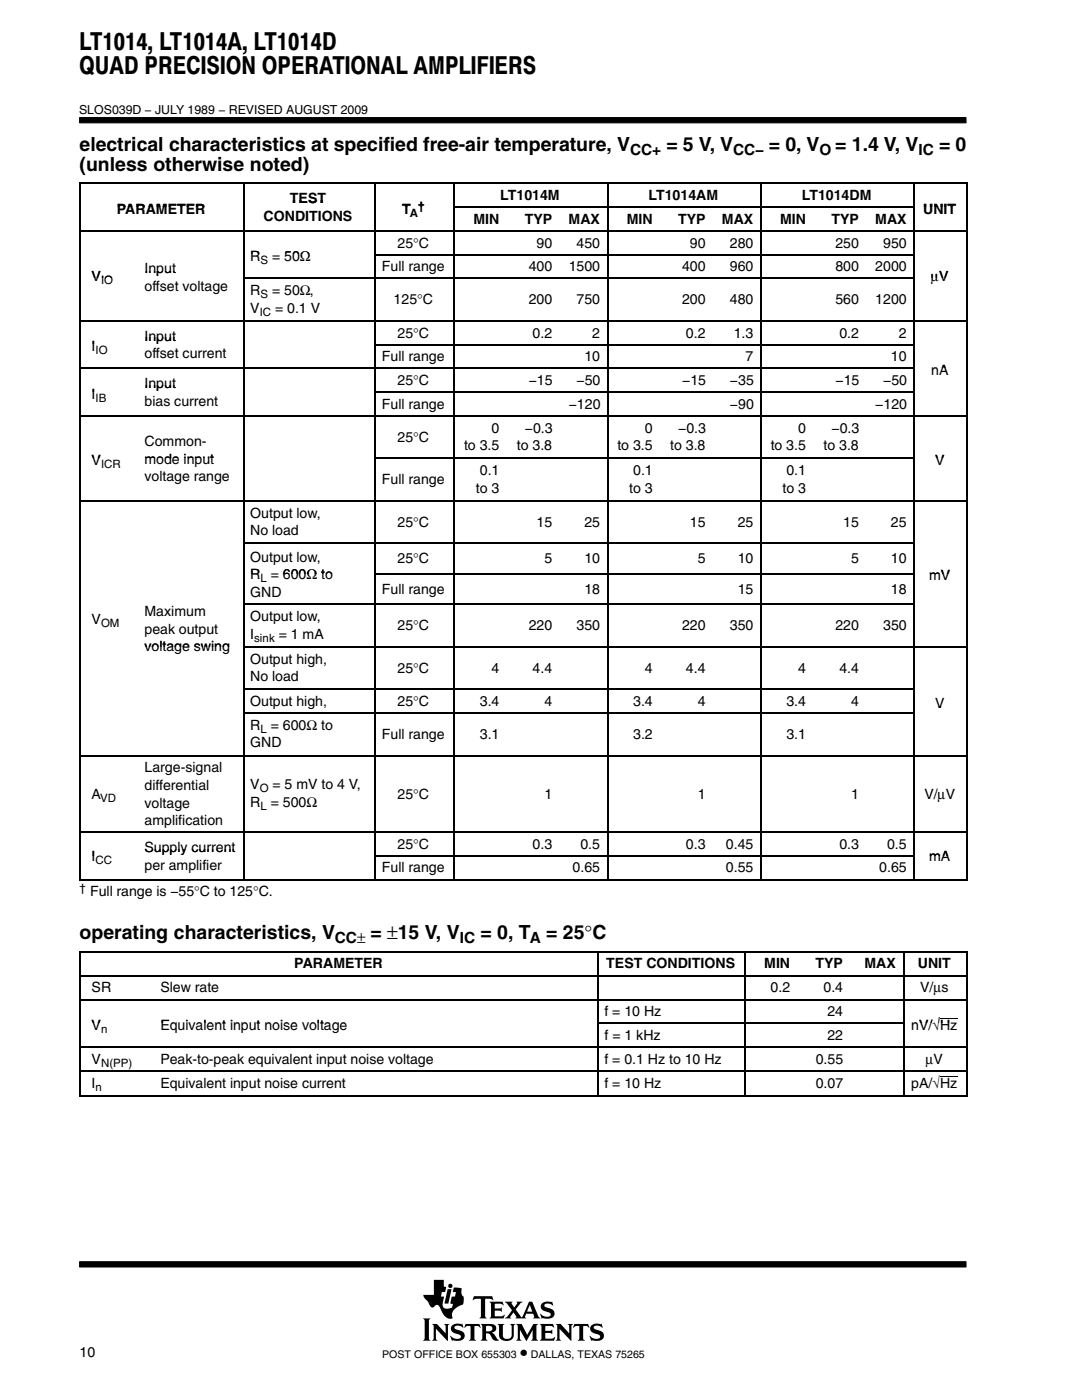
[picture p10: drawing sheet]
<svg xmlns="http://www.w3.org/2000/svg" width="216mm" height="279mm" viewBox="0 0 216 279" stroke-linecap="round" stroke-linejoin="round" font-family="sans-serif">
<g fill="#000" stroke="#000" stroke-width=".2">
<path d="M15.9 23.5h176.9v1h-176.9z" fill-rule="evenodd"/>
<path d="M15.9 251.8h176.9v1.1h-176.9z" fill-rule="evenodd"/>
</g>
<g fill="#000">
<path d="M89.3 257.3h.8l-.6 2.9h-.8z"/>
<path d="M84.4 263.1h1.5l-.3 .4v3.7l.3 .4h-1.5l.3-.6v-3.4z" fill-rule="evenodd"/>
<path d="M86.2 264.2h1l1.7 1.9v-1.5l-.3-.4h1.1l-.3 .4v3l-2.4-2.4v2l.3 .4h-1.1l.3-.6v-2.3z" fill-rule="evenodd"/>
<path d="M86.6 255.4h2v1.3l.4 .2-.2 1h-.6l-.2 .9h.6l-.2 1.1a1.11 1.11 0 0 0 .3 1.2l.6 .1 .9-.3 .2-.7-.5-.1 .2-1.3h.7l.2-.9h-.7l.3-1 1.5 .2v1l.1 .4 .3 .3v.9a.54 .54 0 0 1-.4 .7l-.4 .2a2.35 2.35 0 0 0-1.5 1.6v.4a.29 .29 0 0 1 .1 .3 .29 .29 0 0 1-.2 .3h-.1a2.21 2.21 0 0 1-2-1.9l-.1-.1a.68 .68 0 0 0-.5-.7 .68 .68 0 0 0-.8 .4 .88 .88 0 0 1-1.1-.9l-.8-.9-.2-.7h2.1z" fill-rule="evenodd"/>
<path d="M90.2 264.5a2.17 2.17 0 0 1 1.9-.2l.1-.1 .3 .8-.8-.4h-.7a.36 .36 0 0 0-.3 .4 .36 .36 0 0 0 .4 .3l.3 .1a1.19 1.19 0 0 1 1.3 1.5l-.1 .1a1.23 1.23 0 0 1-1.1 .6l-1.1-.1-.2 .1-.4-1h.1a1.37 1.37 0 0 0 2.1 .3 .6 .6 0 0 0-.8-.7 1.08 1.08 0 0 1-1-.5 1.08 1.08 0 0 1 0-1.1z" fill-rule="evenodd"/>
<path d="M92.9 264.2h2.8l.2 .8-.5-.4h-.6l-.1 .2v2.4l.3 .4h-1.4l.2-.3 .1-.3v-2.3l-.7-.1-.6 .4z" fill-rule="evenodd"/>
<path d="M94.6 258.7h3.6l.2 .8-.7-.3-.9 .1v3.4l.3 .4h-1.4l.3-.4v-3.4l-1-.1-.7 .3z" fill-rule="evenodd"/>
<path d="M95.9 264.2h2.1a.85 .85 0 0 1 1 .8 .85 .85 0 0 1-.9 .9l.4 .3 .7 1 .4 .2-.2 .1a1.11 1.11 0 0 1-1.4-.9l-.3-.4-.7-.1v1l.3 .5h-1.4l.3-.6v-2.3z" fill-rule="evenodd"/>
<path d="M97.7 259.8h2.6l.2 .7-.7-.3-1.1 .1v.8h1.1l.3-.2v.9l-.3-.2h-1.1v1l.1 .1h1.3l.5-.3h.1l-.2 .7h-2.8l.3-.5v-2.3z" fill-rule="evenodd"/>
<path d="M99.3 264.2h1.3l-.3 .4 .1 2.2 .2 .3 .8 .1a.73 .73 0 0 0 .7-.8v-1.8l-.3-.4h1l-.3 .4v1.9a1.56 1.56 0 0 1-1.3 1.2 1.56 1.56 0 0 1-1.5-.7l-.1-2.4z" fill-rule="evenodd"/>
<path d="M103 264.2h1.1l1.1 2.2 1.2-2.2h.9l-.3 .4v2.6l.4 .4h-1.4l.3-.4v-1.8l-1.3 2.2-1.3-2.2v1.7l.4 .5h-1.1l.3-.6v-2.3z" fill-rule="evenodd"/>
<path d="M100.7 259.8h1.6l-.2 .4 .5 .7 .6-.8-.1-.3h1.2l-.5 .3-.9 1.2 1 1.5a.22 .22 0 0 0 .3 .1 .22 .22 0 0 0 .1-.3l1.3-2.8h.6l1.2 2.9 .4 .4-1.4-.1a.24 .24 0 0 0 .2-.1 .24 .24 0 0 0 0-.3l-.2-.4h-1.4l-.3 .6 .3 .3h-2.2l.2-.3-.5-.9-.7 .9 .2 .3h-1.3l.5-.4 1-1.2z" fill-rule="evenodd"/>
<path d="M108.1 260.2l.1-.1a1.88 1.88 0 0 1 1.4-.3l.4 .1 .2-.2 .2 .8-1.1-.4a.44 .44 0 0 0-.7 .4 .44 .44 0 0 0 .6 .5 1.34 1.34 0 0 1 1.4 1.3 1.13 1.13 0 0 1-1.1 .9h-.8a.37 .37 0 0 0-.6 0l-.3-1h.1l.6 .5 .8 .1a.47 .47 0 0 0 .6-.5 .47 .47 0 0 0-.5-.4l-.2-.1a1.11 1.11 0 0 1-1.2-1.5z" fill-rule="evenodd"/>
<path d="M107.7 264.2h2.6l.2 .8-.6-.4-1.1 .1v.9h1l.4-.3v1l-.3-.3h-1.1v1.1h1.4l.5-.3-.2 .8h-2.8l.3-.6v-2.3z" fill-rule="evenodd"/>
<path d="M110.9 264.2h1l1.7 1.9v-1.5l-.3-.4h1l-.3 .4v3l-2.4-2.4v2l.3 .4h-1l.3-.4v-2.6z" fill-rule="evenodd"/>
<path d="M114.6 264.2h2.8l.2 .8-.5-.4h-.6l-.1 .2v2.4l.3 .4h-1.4l.3-.4v-2.4l-.1-.2h-.6l-.6 .4z" fill-rule="evenodd"/>
<path d="M118 264.5a2.12 2.12 0 0 1 1.9-.2l.1-.1 .3 .8-.8-.4h-.7a.35 .35 0 0 0-.3 .3 .35 .35 0 0 0 .2 .4l.5 .1a1.16 1.16 0 0 1 1.2 1.6 1.23 1.23 0 0 1-1.1 .6l-1.1-.1-.2 .1-.4-1 .9 .5 .7 .1a.47 .47 0 0 0 .6-.4 .47 .47 0 0 0-.6-.5 1.28 1.28 0 0 1-1.4-1.4z" fill-rule="evenodd"/>
<circle cx="89.9" cy="256.6" r=".43"/>
</g>
<g fill="#fff">
<path d="M105.7 260.4l.5 1.4h-1z"/>
<path d="M97 264.7l.6-.1a.56 .56 0 0 1 .7 .5 .56 .56 0 0 1-.7 .6h-.6z" fill-rule="evenodd"/>
</g>
<g fill="none" stroke="#000" stroke-width=".32">
<path d="M15.9 36.6h177.3M16 36.4v139.3M48.7 36.4v139.3M74.8 36.4v139.3M90.6 36.4v139.3M121.2 36.4v139.3M151.8 36.4v139.3M182.4 36.4v139.3M193 36.4v139.3M15.9 46.1h177.3M48.6 55.6h133.7M74.7 50.8h107.6"/>
<path d="M90.5 41.3h91.8M15.9 64h177.3M15.9 73.5h166.4M74.7 68.8h107.6M74.7 78.3h107.6M15.9 83h177.3M15.9 100h177.3M74.7 91.5h107.6M48.6 108.4h133.7M74.7 114.5h107.6M48.6 120.6h133.7M48.6 129.1h144.6"/>
<path d="M48.6 137.6h133.7M15.9 150.8h177.3M48.6 142.3h133.7M15.9 166.1h177.3M15.9 175.6h177.3M74.7 170.8h107.6M15.9 189.9h177.3M15.9 194.7h177.3M15.9 199.5h177.3M16 189.8v29M119.4 189.8v29M148.7 189.8v29"/>
<path d="M180.3 189.8v29M193 189.8v29M15.9 209h177.3M15.9 213.8h177.3M15.9 218.6h177.3M119.3 204.2h60.9"/>
</g>
<path d="M187.6 203.3h3.4M187.6 214.9h3.4" fill="none" stroke="#000" stroke-width=".2"/>
<g font-size="4.9">
<text x="15.8" y="9.9">LT1014, LT1014A, LT1014D</text>
<text x="15.8" y="14.8">QUAD PRECISION OPERATIONAL AMPLIFIERS</text>
</g>
<g font-size="3.9">
<text x="15.9" y="30.2">electrical characteristics at specified free-air temperature, V</text>
<text x="15.9" y="34.1">(unless otherwise noted)</text>
<text x="133" y="30.2">= 5 V, V</text>
<text x="153.4" y="30.2">= 0, V</text>
<text x="166.7" y="30.2">= 1.4 V, V</text>
<text x="187.4" y="30.2">= 0</text>
<text x="15.9" y="187.4">operating characteristics, V</text>
<text x="73.9" y="187.4">= ±15 V, V</text>
<text x="95.9" y="187.4">= 0, T</text>
<text x="109" y="187.4">= 25°C</text>
</g>
<text font-size="3.5" x="103.7" y="271">•</text>
<g font-size="3.1">
<text x="125.8" y="31">CC+</text>
<text x="146.3" y="31">CC−</text>
<text x="163.5" y="31">O</text>
<text x="183.3" y="31">IC</text>
<text x="66.8" y="188.2">CC±</text>
<text x="91.7" y="188.2">IC</text>
<text x="105.7" y="188.2">A</text>
</g>
<g font-size="2.8">
<text x="57.9" y="40.6">TEST</text>
<text x="99.8" y="39.9">LT1014M</text>
<text x="129.4" y="39.9">LT1014AM</text>
<text x="160" y="39.9">LT1014DM</text>
<text x="23.3" y="42.6">PARAMETER</text>
<text x="52.6" y="44.1">CONDITIONS</text>
<text x="80.2" y="42.7">T</text>
<text x="94.5" y="44.7">MIN</text>
<text x="104.7" y="44.7">TYP</text>
<text x="113.5" y="44.7">MAX</text>
<text x="125.1" y="44.7">MIN</text>
<text x="135.3" y="44.7">TYP</text>
<text x="144.1" y="44.7">MAX</text>
<text x="155.7" y="44.7">MIN</text>
<text x="165.9" y="44.7">TYP</text>
<text x="174.6" y="44.7">MAX</text>
<text x="184.2" y="42.6">UNIT</text>
<text x="49.9" y="52.1">R</text>
<text x="54.3" y="52.1">= 50Ω</text>
<text x="56.7" y="52.1">50Ω</text>
<text x="79.3" y="49.4">25°C</text>
<text x="107.1" y="49.4">90</text>
<text x="115" y="49.4">450</text>
<text x="137.7" y="49.4">90</text>
<text x="145.6" y="49.4">280</text>
<text x="166.7" y="49.4">250</text>
<text x="176.2" y="49.4">950</text>
<text x="18.3" y="56.2">V</text>
<text x="28.8" y="54.5">Input</text>
<text x="28.8" y="58">offset voltage</text>
<text x="49.9" y="58.9">R</text>
<text x="54.3" y="58.9">= 50Ω,</text>
<text x="76.2" y="54.1">Full range</text>
<text x="105.5" y="54.1">400</text>
<text x="113.5" y="54.1">1500</text>
<text x="136.1" y="54.1">400</text>
<text x="145.6" y="54.1">960</text>
<text x="166.7" y="54.1">800</text>
<text x="174.7" y="54.1">2000</text>
<text x="185.8" y="56.2">µV</text>
<text x="49.9" y="62.4">V</text>
<text x="54.9" y="62.4">= 0.1 V</text>
<text x="78.5" y="60.7">125°C</text>
<text x="105.5" y="60.7">200</text>
<text x="115" y="60.7">750</text>
<text x="136.1" y="60.7">200</text>
<text x="145.6" y="60.7">480</text>
<text x="166.7" y="60.7">560</text>
<text x="174.7" y="60.7">1200</text>
<text x="18.3" y="70.1">I</text>
<text x="28.8" y="68">Input</text>
<text x="28.8" y="71.5">offset current</text>
<text x="79.3" y="67.4">25°C</text>
<text x="106.3" y="67.4">0.2</text>
<text x="118.2" y="67.4">2</text>
<text x="136.9" y="67.4">0.2</text>
<text x="146.4" y="67.4">1.3</text>
<text x="167.5" y="67.4">0.2</text>
<text x="179.3" y="67.4">2</text>
<text x="28.8" y="77.5">Input</text>
<text x="76.2" y="72.1">Full range</text>
<text x="79.3" y="76.8">25°C</text>
<text x="105.5" y="76.8">−15</text>
<text x="115" y="76.8">−50</text>
<text x="116.6" y="72.1">10</text>
<text x="136.1" y="76.8">−15</text>
<text x="145.6" y="76.8">−35</text>
<text x="148.8" y="72.1">7</text>
<text x="166.7" y="76.8">−15</text>
<text x="176.2" y="76.8">−50</text>
<text x="177.8" y="72.1">10</text>
<text x="185.8" y="74.8">nA</text>
<text x="18.3" y="79.5">I</text>
<text x="28.8" y="81">bias current</text>
<text x="76.2" y="81.6">Full range</text>
<text x="113.5" y="81.6">−120</text>
<text x="145.6" y="81.6">−90</text>
<text x="174.7" y="81.6">−120</text>
<text x="28.8" y="89">Common-</text>
<text x="79.3" y="88.2">25°C</text>
<text x="92.6" y="89.9">to 3.5</text>
<text x="98.1" y="86.3">0</text>
<text x="103.1" y="89.9">to 3.8</text>
<text x="104.7" y="86.3">−0.3</text>
<text x="123.2" y="89.9">to 3.5</text>
<text x="128.7" y="86.3">0</text>
<text x="133.7" y="89.9">to 3.8</text>
<text x="135.3" y="86.3">−0.3</text>
<text x="153.8" y="89.9">to 3.5</text>
<text x="159.3" y="86.3">0</text>
<text x="164.3" y="89.9">to 3.8</text>
<text x="165.9" y="86.3">−0.3</text>
<text x="18.3" y="92.8">V</text>
<text x="28.8" y="92.6">mode input</text>
<text x="95.7" y="94.8">0.1</text>
<text x="126.3" y="94.8">0.1</text>
<text x="156.9" y="94.8">0.1</text>
<text x="186.6" y="92.8">V</text>
<text x="28.8" y="96">voltage range</text>
<text x="76.2" y="96.7">Full range</text>
<text x="95" y="98.3">to 3</text>
<text x="125.6" y="98.3">to 3</text>
<text x="156.1" y="98.3">to 3</text>
<text x="49.9" y="103.3">Output low,</text>
<text x="49.9" y="106.8">No load</text>
<text x="79.3" y="105.1">25°C</text>
<text x="107.1" y="105.1">15</text>
<text x="116.6" y="105.1">25</text>
<text x="137.7" y="105.1">15</text>
<text x="147.2" y="105.1">25</text>
<text x="168.3" y="105.1">15</text>
<text x="177.8" y="105.1">25</text>
<text x="49.9" y="112.1">Output low,</text>
<text x="79.3" y="112.4">25°C</text>
<text x="108.6" y="112.4">5</text>
<text x="116.6" y="112.4">10</text>
<text x="139.2" y="112.4">5</text>
<text x="147.2" y="112.4">10</text>
<text x="169.8" y="112.4">5</text>
<text x="177.8" y="112.4">10</text>
<text x="49.9" y="119.1">GND</text>
<text x="49.9" y="115.6">R</text>
<text x="54" y="115.6">= 600Ω to</text>
<text x="56.5" y="115.6">600Ω to</text>
<text x="76.2" y="118.5">Full range</text>
<text x="116.6" y="118.5">18</text>
<text x="147.2" y="118.5">15</text>
<text x="177.8" y="118.5">18</text>
<text x="185.4" y="115.8">mV</text>
<text x="18.3" y="124.6">V</text>
<text x="28.8" y="122.9">Maximum</text>
<text x="49.9" y="124">Output low,</text>
<text x="79.3" y="125.8">25°C</text>
<text x="105.5" y="125.8">220</text>
<text x="115" y="125.8">350</text>
<text x="136.1" y="125.8">220</text>
<text x="145.6" y="125.8">350</text>
<text x="166.7" y="125.8">220</text>
<text x="176.2" y="125.8">350</text>
<text x="28.8" y="126.5">peak output</text>
<text x="28.8" y="130">voltage swing</text>
<text x="49.9" y="127.5">I</text>
<text x="55.6" y="127.5">= 1 mA</text>
<text x="49.9" y="132.4">Output high,</text>
<text x="49.9" y="135.9">No load</text>
<text x="79.3" y="134.3">25°C</text>
<text x="98.1" y="134.3">4</text>
<text x="106.3" y="134.3">4.4</text>
<text x="128.7" y="134.3">4</text>
<text x="136.9" y="134.3">4.4</text>
<text x="159.3" y="134.3">4</text>
<text x="167.5" y="134.3">4.4</text>
<text x="49.9" y="140.9">Output high,</text>
<text x="79.3" y="140.9">25°C</text>
<text x="95.7" y="140.9">3.4</text>
<text x="108.6" y="140.9">4</text>
<text x="126.3" y="140.9">3.4</text>
<text x="139.2" y="140.9">4</text>
<text x="156.9" y="140.9">3.4</text>
<text x="169.8" y="140.9">4</text>
<text x="186.6" y="141.2">V</text>
<text x="49.9" y="149.2">GND</text>
<text x="49.9" y="145.6">R</text>
<text x="54" y="145.6">= 600Ω to</text>
<text x="76.2" y="147.5">Full range</text>
<text x="95.7" y="147.5">3.1</text>
<text x="126.3" y="147.5">3.2</text>
<text x="156.9" y="147.5">3.1</text>
<text x="28.8" y="154.1">Large-signal</text>
<text x="18.3" y="159.4">A</text>
<text x="28.8" y="157.7">differential</text>
<text x="28.8" y="161.2">voltage</text>
<text x="49.9" y="161">R</text>
<text x="49.9" y="157.5">V</text>
<text x="54" y="161">= 500Ω</text>
<text x="54.4" y="157.5">= 5 mV to 4 V,</text>
<text x="79.3" y="159.4">25°C</text>
<text x="108.6" y="159.4">1</text>
<text x="139.2" y="159.4">1</text>
<text x="169.8" y="159.4">1</text>
<text x="184.4" y="159.4">V/µV</text>
<text x="28.8" y="164.7">amplification</text>
<text x="18.3" y="171.8">I</text>
<text x="28.8" y="170.1">Supply current</text>
<text x="28.8" y="173.6">per amplifier</text>
<text x="79.3" y="169.4">25°C</text>
<text x="106.3" y="169.4">0.3</text>
<text x="115.8" y="169.4">0.5</text>
<text x="136.9" y="169.4">0.3</text>
<text x="144.9" y="169.4">0.45</text>
<text x="167.5" y="169.4">0.3</text>
<text x="177" y="169.4">0.5</text>
<text x="185.4" y="171.8">mA</text>
<text x="18" y="178.9">Full range is −55°C to 125°C.</text>
<text x="76.2" y="174.1">Full range</text>
<text x="114.3" y="174.1">0.65</text>
<text x="144.9" y="174.1">0.55</text>
<text x="175.4" y="174.1">0.65</text>
<text x="58.7" y="193.1">PARAMETER</text>
<text x="121" y="193.1">TEST CONDITIONS</text>
<text x="152.5" y="193.1">MIN</text>
<text x="162.7" y="193.1">TYP</text>
<text x="172.5" y="193.1">MAX</text>
<text x="183.1" y="193.3">UNIT</text>
<text x="18.3" y="198.1">SR</text>
<text x="32" y="198.1">Slew rate</text>
<text x="120.6" y="202.8">f = 10 Hz</text>
<text x="153.8" y="198.1">0.2</text>
<text x="164.3" y="198.1">0.4</text>
<text x="165.1" y="202.8">24</text>
<text x="183.6" y="198.1">V/µs</text>
<text x="18.3" y="205.5">V</text>
<text x="32" y="205.5">Equivalent input noise voltage</text>
<text x="120.6" y="207.5">f = 1 kHz</text>
<text x="165.1" y="207.5">22</text>
<text x="181.8" y="205.5">nV/√H</text>
<text x="181.8" y="205.5">nV/√Hz</text>
<text x="18.3" y="212.3">V</text>
<text x="32" y="212.3">Peak-to-peak equivalent input noise voltage</text>
<text x="120.6" y="212.3">f = 0.1 Hz to 10 Hz</text>
<text x="162.8" y="212.3">0.55</text>
<text x="184.7" y="212.3">µV</text>
<text x="18.3" y="217.1">I</text>
<text x="32" y="217.1">Equivalent input noise current</text>
<text x="120.6" y="217.1">f = 10 Hz</text>
<text x="162.8" y="217.1">0.07</text>
<text x="181.8" y="217.1">pA/√Hz</text>
<text x="15.9" y="270.8">10</text>
</g>
<text font-size="2.5" x="15.8" y="22.7">SLOS039D − JULY 1989 − REVISED AUGUST 2009</text>
<g font-size="2.3">
<text x="83.4" y="41.8">†</text>
<text x="81.8" y="43.3">A</text>
<text x="52" y="52.7">S</text>
<text x="20.2" y="56.8">IO</text>
<text x="52" y="59.5">S</text>
<text x="51.8" y="63">IC</text>
<text x="19.1" y="70.7">IO</text>
<text x="19.1" y="80.2">IB</text>
<text x="20.2" y="93.4">ICR</text>
<text x="52" y="116.2">L</text>
<text x="20.2" y="125.2">OM</text>
<text x="50.7" y="128.1">sink</text>
<text x="52" y="146.2">L</text>
<text x="20" y="160">VD</text>
<text x="51.8" y="158.1">O</text>
<text x="52" y="161.6">L</text>
<text x="19.1" y="172.4">CC</text>
<text x="15.9" y="178">†</text>
<text x="20.2" y="206.1">n</text>
<text x="20.2" y="212.9">N(PP)</text>
<text x="19.1" y="217.7">n</text>
</g>
<g font-size="2.1">
<text x="76.3" y="271">POST OFFICE BOX 655303</text>
<text x="105.9" y="271">DALLAS, TEXAS 75265</text>
</g>
</svg>
